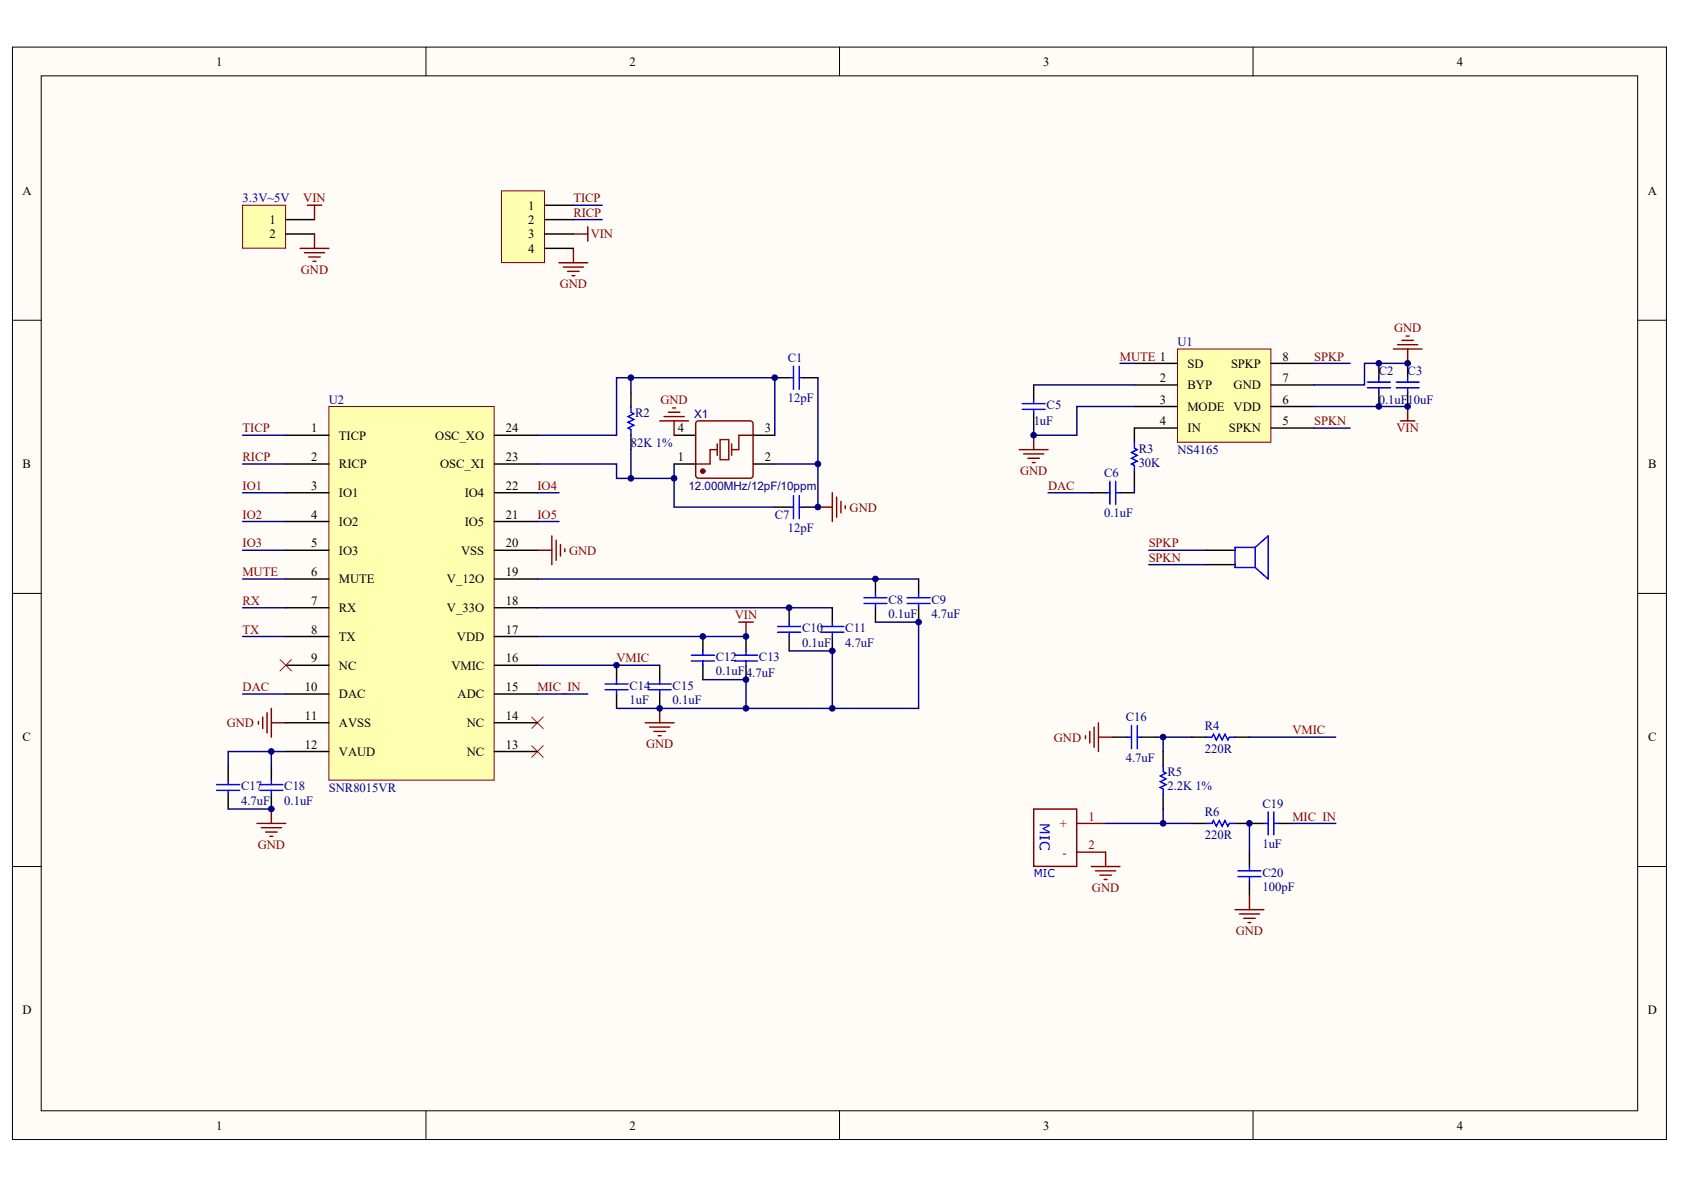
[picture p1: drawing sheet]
<svg xmlns="http://www.w3.org/2000/svg" width="297mm" height="210mm" viewBox="0 0 297 210" stroke-linecap="round" stroke-linejoin="round" font-family="sans-serif">
<g fill="#fffcf8" stroke="#000" stroke-width=".18">
<path d="M2.2 8.3h291.7v192.7h-291.7z"/>
<path d="M7.3 13.4h281.6v182.5h-281.6z"/>
</g>
<path d="M75.1 8.3v5.1M148.1 8.3v5.1M221 8.3v5.1M2.2 56.5h5.1M288.9 56.5h5.1M2.2 104.7h5.1M288.9 104.7h5.1M2.2 152.8h5.1M288.9 152.8h5.1M75.1 196v5M148.1 196v5M221 196v5" fill="none" stroke="#000" stroke-width=".18"/>
<g fill="none" stroke="#800000" stroke-width=".25">
<path d="M116.4 74.2h5M117.1 73.5h3.6M117.9 72.7h2M118.6 72h.6M118.9 74.2v2.6M94.8 97.1h2.5M97.3 94.5v5.1M98.1 95.3v3.5M98.9 96v2.1M99.6 96.8v.5M144.3 89.5h2.5M146.8 86.9v5.1"/>
<path d="M147.6 87.7v3.5M148.3 88.4v2.1M149.1 89.2v.5M45.6 127.2v.5M46.3 126.5v2M47.1 125.7v3.6M47.9 125v5M47.9 127.5h2.5M113.8 127.5h5.1M114.6 128.3h3.5M115.4 129h2M116.1 129.8h.5"/>
<path d="M116.4 125v2.5M45.3 145.2h5.1M46.1 146h3.5M46.8 146.8h2.1M47.6 147.5h.5M47.9 142.7v2.5"/>
</g>
<g fill="none" stroke="#000" stroke-width=".25">
<path d="M111.3 69.2v2.5M111.3 76.8v2.5M118.9 76.8h3.8M132.9 76.8h3.8M136.7 66.6h2.5M141.7 66.6h2.6M118.9 81.8h3.8M132.9 81.8h3.8M136.7 89.5h2.5M141.7 89.5h2.6M108.8 117.3v2.6M116.4 117.3v2.6"/>
<path d="M124 112.3v2.5M124 117.3v2.6M131.6 112.3v2.5M131.6 117.3v2.6M139.2 107.2v2.5M139.2 112.3v2.5M146.8 107.2v2.5M146.8 112.3v2.5M154.4 102.1v2.6M154.4 107.2v2.5M162 102.1v2.6M162 107.2v2.5"/>
<path d="M40.3 135.1v2.5M47.9 135.1v2.5M108.8 122.4v2.6M116.4 122.4v2.6M40.3 140.2v2.5M47.9 140.2v2.5"/>
</g>
<g fill="none" stroke="#00f" stroke-width=".25">
<path d="M111.3 71.7v1l.5 .3-1 .5 1 .5-1 .5 1 .5-1 .5 .5 .3v1M139.2 66.6h.8M140 64.6v4.1M141 64.6v4.1M141 66.6h.7M139.2 89.5h.8M140 87.4v4.1M141 87.4v4.1M141 89.5h.7M108.8 119.9v.7M116.4 119.9v.7M121.9 115.6h4.1"/>
<path d="M121.9 116.6h4.1M124 114.8v.8M124 116.6v.7M129.6 115.6h4M129.6 116.6h4M131.6 114.8v.8M131.6 116.6v.7M137.2 110.5h4M137.2 111.5h4M139.2 109.7v.8M139.2 111.5v.8M144.8 110.5h4"/>
<path d="M144.8 111.5h4M146.8 109.7v.8M146.8 111.5v.8M152.4 105.4h4.1M152.4 106.4h4.1M154.4 104.7v.7M154.4 106.4v.8M160 105.4h4.1M160 106.4h4.1M162 104.7v.7M162 106.4v.8M38.2 138.4h4.1"/>
<path d="M38.2 139.4h4.1M40.3 137.6v.8M40.3 139.4v.8M45.8 138.4h4.1M45.8 139.4h4.1M47.9 137.6v.8M47.9 139.4v.8M106.7 120.6h4.1M106.7 121.7h4.1M108.8 121.7v.7M114.3 120.6h4.1M114.3 121.7h4.1"/>
<path d="M116.4 121.7v.7"/>
</g>
<g fill="none" stroke="#000080" stroke-width=".25">
<path d="M111.3 66.6v2.6M111.3 79.3v5.1M144.3 66.6v22.9M118.9 84.4v5.1h17.8M136.7 81.8h7.6M94.8 117.3h21.6M94.8 112.3h36.8M94.8 107.2h52M94.8 102.1h67.2M124 119.9h7.6v5.1M154.4 109.7h7.6v15.3h-15.2M47.9 132.6v2.5"/>
<path d="M50.4 132.6h-10.1v2.5M40.3 142.7h7.6"/>
</g>
<path d="M93.8 131.5l2 2.1M93.8 126.5l2 2M95.8 131.5l-2 2.1M95.8 126.5l-2 2" fill="none" stroke="#f00" stroke-width=".18"/>
<path d="M122.8 74.5l.4-.3 9.4 .1 .2 .4v9.4l-.5 .3-9.3-.1-.3-.5zM126.5 79.3h-1.3v2.5h-2.5M132.9 76.8h-2.6v2.5h-1.2" fill="none" stroke="#800" stroke-width=".25"/>
<circle cx="124" cy="83.1" r=".37" fill="#800" stroke="#800" stroke-width=".25"/>
<path d="M126.5 78.3v2M127 77.5h1.5v3.6h-1.5zM129.1 78.3v2" fill="none" stroke="#810" stroke-width=".25"/>
<path d="M207.7 61.6h16.5v16.4h-16.5z" fill="#ffffb0" stroke="#800000" stroke-width=".18"/>
<g fill="none" stroke="#000" stroke-width=".25">
<path d="M182.3 67.9v2.5M182.3 73v2.5M200.1 64.1h7.6M200.1 67.9h7.6M200.1 71.7h7.6M207.7 75.5h-7.6v2.5M224.2 64.1h7.6M224.2 67.9h7.6M224.2 71.7h7.6M224.2 75.5h7.6M243.2 64.1v2.5M243.2 69.2v2.5"/>
<path d="M248.3 64.1v2.5M248.3 69.2v2.5M192.5 86.9h2.5M197.6 86.9h2.5M200.1 83.1v2.5M212.8 97.1h5.1M212.8 99.6h5.1M196.3 130h2.5M201.4 130h2.5M205.2 132.6v2.5M210.2 130h2.6M217.9 130h2.5"/>
<path d="M205.2 140.2v2.5M210.2 145.2h2.6M217.9 145.2h5M220.4 150.3v2.5M220.4 155.4v2.5M225.5 145.2h2.5"/>
</g>
<g fill="none" stroke="#00f" stroke-width=".25">
<path d="M180.3 71.2h4.1M180.3 72.2h4.1M182.3 70.4v.8M182.3 72.2v.8M200.1 78v1.1l.5 .2-1 .5 1 .5-1 .5 1 .5-1 .5 .5 .3v1M241.2 67.4h4.1M241.2 68.4h4.1M243.2 66.6v.8M243.2 68.4v.8M246.3 67.4h4M246.3 68.4h4M248.3 66.6v.8"/>
<path d="M248.3 68.4v.8M195 86.9h.8M195.8 84.9v4M196.8 84.9v4M196.8 86.9h.8M221.4 96.6l2.3-2.1v7.6l-2.3-2M221.4 96.6v3.5M221.4 96.6h-3.5v3.5h3.5M198.8 130h.8M199.6 128v4.1M200.6 128v4.1M200.6 130h.8"/>
<path d="M205.2 135.1v1l.5 .3-1 .5 1 .5-1 .5 1 .5-1 .5 .5 .3v1M212.8 130h1l.2-.5 .6 1 .5-1 .5 1 .5-1 .5 1 .2-.5h1.1M212.8 145.2h1l.2-.5 .6 1 .5-1 .5 1 .5-1 .5 1 .2-.5h1.1M218.4 153.6h4M218.4 154.6h4M220.4 152.8v.8M220.4 154.6v.8M222.9 145.2h.8M223.7 143.2v4.1M224.7 143.2v4.1M224.7 145.2h.8"/>
</g>
<g fill="none" stroke="#800000" stroke-width=".25">
<path d="M98.6 46.3h5.1M99.4 47.1h3.5M100.1 47.9h2.1M100.9 48.6h.5M101.1 43.8v2.5M248 59.3h.6M179.8 79.3h5.1M182.3 76.8v2.5M245.8 61.6h5M246.5 60.8h3.6M247.3 60h2M248.3 61.6v2.5"/>
<path d="M180.6 80.1h3.5M181.3 80.8h2M182.1 81.6h.5M191.5 129.8v.5M192.2 129v2M193 128.3v3.5M193.7 127.5v5.1M193.7 130h2.6M192.5 152.8h5.1M193.2 153.6h3.6M194 154.4h2M194.8 155.1h.5"/>
<path d="M195 150.3v2.5M220.4 157.9v2.6M217.9 160.5h5M218.6 161.2h3.6M219.4 162h2M220.1 162.7h.5"/>
</g>
<g fill="none" stroke="#000080" stroke-width=".25">
<path d="M42.8 76.8h7.6M182.3 67.9h17.8M197.6 64.1h2.5M200.1 71.7h-10.2v5.1h-7.6v-1.3M231.8 71.7h16.5M231.8 64.1h6.3M231.8 75.5h6.3M248.3 64.1h-7.6v3.8h-8.9M42.8 86.9h7.6M42.8 97.1h7.6M42.8 81.8h7.6M42.8 92h7.6"/>
<path d="M94.8 86.9h3.8M94.8 92h3.8M184.9 86.9h7.6M200.1 85.6v1.3M202.6 97.1h10.2M202.6 99.6h10.2M42.8 102.1h7.6M42.8 107.2h7.6M42.8 112.3h7.6M139.2 114.8h7.6v10.2h-38M42.8 122.4h7.6M94.8 122.4h8.9"/>
<path d="M203.9 130h6.3M205.2 130v2.6M220.4 130h15.2M195 145.2h15.2M205.2 142.7v2.5M220.4 145.2v5.1M228 145.2h7.6"/>
</g>
<path d="M182.3 142.7h7.6v10.1h-7.6z" fill="none" stroke="#600" stroke-width=".25"/>
<path d="M189.9 145.2h5.1M189.9 150.3h5.1" fill="none" stroke="#800" stroke-width=".25"/>
<path d="M58 71.7h29.2v65.9h-29.2z" fill="#ffffb0" stroke="#800000" stroke-width=".18"/>
<g fill="none" stroke="#000" stroke-width=".25">
<path d="M50.4 76.8h7.6M87.2 76.8h7.6M50.4 81.8h7.6M50.4 86.9h7.6M50.4 92h7.6M50.4 97.1h7.6M87.2 81.8h7.6M87.2 86.9h7.6M87.2 92h7.6M87.2 97.1h7.6M50.4 102.1h7.6M50.4 107.2h7.6"/>
<path d="M50.4 112.3h7.6M50.4 117.3h7.6M87.2 102.1h7.6M87.2 107.2h7.6M87.2 112.3h7.6M87.2 117.3h7.6M50.4 122.4h7.6M50.4 127.5h7.6M50.4 132.6h7.6M87.2 122.4h7.6M87.2 127.5h7.6M87.2 132.6h7.6"/>
</g>
<path d="M94.8 76.8h14v-10.2h27.9v10.2M94.8 81.8h14v2.6h10.1v-2.6" fill="none" stroke="#000080" stroke-width=".25"/>
<path d="M42.8 36.2h7.6v7.6h-7.6z" fill="#ffffb0" stroke="#800000" stroke-width=".18"/>
<path d="M50.4 38.7h5.1M50.4 41.3h5.1" fill="none" stroke="#000" stroke-width=".25"/>
<path d="M54.2 36.2h2.5M55.5 36.2v2.5M52.9 43.8h5.1M53.7 44.6h3.6M54.5 45.3h2M55.2 46.1h.5M55.5 41.3v2.5M247 74.2h2.6M248.3 71.7v2.5" fill="none" stroke="#800000" stroke-width=".25"/>
<path d="M88.5 33.7h7.5v12.6h-7.5z" fill="#ffffb0" stroke="#800000" stroke-width=".18"/>
<path d="M96.1 36.2h5M96.1 38.7h5M96.1 41.3h5M96.1 43.8h5" fill="none" stroke="#000" stroke-width=".25"/>
<path d="M101.1 36.2h5.1M101.1 38.7h5.1" fill="none" stroke="#000080" stroke-width=".25"/>
<path d="M49.4 116.3l2 2.1M51.4 116.3l-2 2.1" fill="none" stroke="#f00" stroke-width=".18"/>
<path d="M101.1 41.3h2.6M103.7 40v2.5M130.3 109.7h2.6M131.6 109.7v2.6" fill="none" stroke="#800000" stroke-width=".25"/>
<g fill="#000080" stroke="#000080" stroke-width=".18">
<circle cx="47.9" cy="142.7" r=".49"/>
<circle cx="47.9" cy="132.5" r=".49"/>
<circle cx="108.7" cy="117.3" r=".49"/>
<circle cx="111.3" cy="84.4" r=".49"/>
<circle cx="111.3" cy="66.6" r=".49"/>
<circle cx="116.4" cy="124.9" r=".49"/>
<circle cx="118.9" cy="84.4" r=".49"/>
<circle cx="124" cy="112.3" r=".49"/>
<circle cx="131.6" cy="124.9" r=".49"/>
<circle cx="131.6" cy="119.9" r=".49"/>
<circle cx="131.6" cy="112.3" r=".49"/>
<circle cx="136.7" cy="66.6" r=".49"/>
<circle cx="139.2" cy="107.2" r=".49"/>
<circle cx="144.3" cy="89.4" r=".49"/>
<circle cx="144.3" cy="81.8" r=".49"/>
<circle cx="146.8" cy="124.9" r=".49"/>
<circle cx="146.8" cy="114.8" r=".49"/>
<circle cx="154.4" cy="102.1" r=".49"/>
<circle cx="162" cy="109.7" r=".49"/>
<circle cx="182.3" cy="76.8" r=".49"/>
<circle cx="205.2" cy="145.2" r=".49"/>
<circle cx="205.2" cy="130" r=".49"/>
<circle cx="220.4" cy="145.2" r=".49"/>
<circle cx="243.2" cy="71.7" r=".49"/>
<circle cx="243.2" cy="64.1" r=".49"/>
<circle cx="248.3" cy="71.7" r=".49"/>
<circle cx="248.3" cy="64.1" r=".49"/>
</g>
<text font-size="2.4" fill="#00f" x="183.4" y="145.2" transform="rotate(90 183.4 145.2)">MIC</text>
<g font-size="2.2">
<text x="38.1" y="11.6">1</text>
<text x="111.1" y="11.6">2</text>
<text x="184" y="11.6">3</text>
<text x="256.9" y="11.6">4</text>
<text x="3.9" y="34.4">A</text>
<text x="290.6" y="34.4">A</text>
<text x="47.5" y="39.5">1</text>
<text x="93.2" y="37">1</text>
<text x="93.2" y="39.5">2</text>
<text x="47.5" y="42">2</text>
<text x="93.2" y="42">3</text>
<text x="93.2" y="44.6">4</text>
<text x="209.5" y="64.9">SD</text>
<text x="217.1" y="64.9">SPKP</text>
<text x="226.2" y="63.6">8</text>
<text x="204.6" y="67.4">2</text>
<text x="204.6" y="71.2">3</text>
<text x="209.5" y="68.7">BYP</text>
<text x="217.6" y="68.7">GND</text>
<text x="226.2" y="71.2">6</text>
<text x="226.2" y="67.4">7</text>
<text x="54.9" y="76.3">1</text>
<text x="59.8" y="77.5">TICP</text>
<text x="76.8" y="77.5">OSC_XO</text>
<text x="89.2" y="76.3">24</text>
<text x="119.6" y="76.3">4</text>
<text x="134.9" y="76.3">3</text>
<text x="204.6" y="75">4</text>
<text x="209.5" y="72.5">MODE</text>
<text x="209.5" y="76.3">IN</text>
<text x="216.8" y="76.3">SPKN</text>
<text x="217.6" y="72.5">VDD</text>
<text x="226.2" y="75">5</text>
<text x="4" y="82.6">B</text>
<text x="54.9" y="81.3">2</text>
<text x="59.8" y="82.6">RICP</text>
<text x="77.6" y="82.6">OSC_XI</text>
<text x="89.2" y="81.3">23</text>
<text x="119.6" y="81.3">1</text>
<text x="134.9" y="81.3">2</text>
<text x="290.7" y="82.6">B</text>
<text x="54.9" y="86.4">3</text>
<text x="59.8" y="87.7">IO1</text>
<text x="82" y="87.7">IO4</text>
<text x="89.2" y="86.4">22</text>
<text x="54.9" y="91.5">4</text>
<text x="59.8" y="92.8">IO2</text>
<text x="82" y="92.8">IO5</text>
<text x="89.2" y="91.5">21</text>
<text x="54.9" y="96.6">5</text>
<text x="54.9" y="101.6">6</text>
<text x="59.8" y="97.8">IO3</text>
<text x="81.4" y="97.8">VSS</text>
<text x="89.2" y="101.6">19</text>
<text x="89.2" y="96.6">20</text>
<text x="54.9" y="106.7">7</text>
<text x="59.8" y="102.9">MUTE</text>
<text x="59.8" y="108">RX</text>
<text x="78.8" y="108">V_33O</text>
<text x="78.8" y="102.9">V_12O</text>
<text x="89.2" y="106.7">18</text>
<text x="54.9" y="111.8">8</text>
<text x="59.8" y="113">TX</text>
<text x="80.6" y="113">VDD</text>
<text x="89.2" y="111.8">17</text>
<text x="54.9" y="116.9">9</text>
<text x="59.8" y="118.1">NC</text>
<text x="79.6" y="118.1">VMIC</text>
<text x="89.2" y="116.9">16</text>
<text x="53.7" y="121.9">10</text>
<text x="59.8" y="123.2">DAC</text>
<text x="80.7" y="123.2">ADC</text>
<text x="89.2" y="121.9">15</text>
<text x="4" y="130.7">C</text>
<text x="53.7" y="127">11</text>
<text x="59.8" y="128.3">AVSS</text>
<text x="82.3" y="128.3">NC</text>
<text x="89.2" y="127">14</text>
<text x="290.7" y="130.7">C</text>
<text x="53.7" y="132.1">12</text>
<text x="59.8" y="133.3">VAUD</text>
<text x="82.3" y="133.3">NC</text>
<text x="89.2" y="132.1">13</text>
<text x="3.9" y="178.9">D</text>
<text x="290.6" y="178.9">D</text>
<text x="38.1" y="199.2">1</text>
<text x="111.1" y="199.2">2</text>
<text x="184" y="199.2">3</text>
<text x="256.9" y="199.2">4</text>
</g>
<g font-size="2.2" fill="#000080">
<text x="42.8" y="35.7">3.3V~5V</text>
<text x="138.9" y="63.9">C1</text>
<text x="207.7" y="61.1">U1</text>
<text x="58" y="71.2">U2</text>
<text x="138.9" y="71">12pF</text>
<text x="243.2" y="71.2">0.1uF10uF</text>
<text x="243.2" y="66.1">C2</text>
<text x="248.3" y="66.1">C3</text>
<text x="112.1" y="73.5">R2</text>
<text x="182.3" y="75">1uF</text>
<text x="184.6" y="72.2">C5</text>
<text x="111.3" y="78.8">82K 1%</text>
<text x="200.9" y="82.4">30K</text>
<text x="200.9" y="79.8">R3</text>
<text x="207.7" y="80.1">NS4165</text>
<text x="194.8" y="84.1">C6</text>
<text x="136.7" y="91.5">C7</text>
<text x="138.9" y="93.8">12pF</text>
<text x="194.8" y="91.2">0.1uF</text>
<text x="156.7" y="106.5">C8</text>
<text x="164.3" y="106.5">C9</text>
<text x="141.5" y="111.5">C10</text>
<text x="149.1" y="111.5">C11</text>
<text x="156.7" y="109">0.1uF</text>
<text x="164.3" y="109">4.7uF</text>
<text x="126.3" y="119.1">0.1uF4.7uF</text>
<text x="126.3" y="116.6">C12</text>
<text x="133.9" y="116.6">C13</text>
<text x="141.5" y="114.1">0.1uF</text>
<text x="149.1" y="114.1">4.7uF</text>
<text x="111" y="124.2">1uF</text>
<text x="111" y="121.7">C14</text>
<text x="118.6" y="124.2">0.1uF</text>
<text x="118.6" y="121.7">C15</text>
<text x="198.6" y="127.2">C16</text>
<text x="212.5" y="128.8">R4</text>
<text x="198.6" y="134.3">4.7uF</text>
<text x="205.9" y="136.9">R5</text>
<text x="212.5" y="132.8">220R</text>
<text x="42.5" y="142">4.7uF</text>
<text x="42.5" y="139.4">C17</text>
<text x="50.1" y="142">0.1uF</text>
<text x="50.1" y="139.4">C18</text>
<text x="58" y="139.7">SNR8015VR</text>
<text x="205.9" y="139.4">2.2K 1%</text>
<text x="212.5" y="144">R6</text>
<text x="222.7" y="142.5">C19</text>
<text x="212.5" y="148">220R</text>
<text x="222.7" y="149.6">1uF</text>
<text x="222.7" y="154.6">C20</text>
<text x="222.7" y="157.2">100pF</text>
</g>
<g font-size="2.2" fill="#800000">
<text x="53.5" y="35.7">VIN</text>
<text x="101.1" y="35.7">TICP</text>
<text x="101.1" y="38.2">RICP</text>
<text x="104.2" y="42">VIN</text>
<text x="53.1" y="48.3">GND</text>
<text x="98.7" y="50.9">GND</text>
<text x="245.9" y="58.5">GND</text>
<text x="197.6" y="63.6">MUTE 1</text>
<text x="231.8" y="63.6">SPKP</text>
<text x="116.5" y="71.2">GND</text>
<text x="42.8" y="76.3">TICP</text>
<text x="231.8" y="75">SPKN</text>
<text x="246.3" y="76.2">VIN</text>
<text x="42.8" y="81.3">RICP</text>
<text x="179.9" y="83.8">GND</text>
<text x="42.8" y="86.4">IO1</text>
<text x="94.8" y="86.4">IO4</text>
<text x="184.9" y="86.4">DAC</text>
<text x="42.8" y="91.5">IO2</text>
<text x="94.8" y="91.5">IO5</text>
<text x="149.9" y="90.2">GND</text>
<text x="42.8" y="96.6">IO3</text>
<text x="42.8" y="101.6">MUTE</text>
<text x="100.4" y="97.8">GND</text>
<text x="202.6" y="96.6">SPKP</text>
<text x="202.6" y="99.1">SPKN</text>
<text x="42.8" y="106.7">RX</text>
<text x="42.8" y="111.8">TX</text>
<text x="129.6" y="109.2">VIN</text>
<text x="108.8" y="116.9">VMIC</text>
<text x="42.8" y="121.9">DAC</text>
<text x="94.8" y="121.9">MIC_IN</text>
<text x="40" y="128.3">GND</text>
<text x="185.9" y="130.8">GND</text>
<text x="228" y="129.5">VMIC</text>
<text x="114" y="132">GND</text>
<text x="45.5" y="149.8">GND</text>
<text x="228" y="144.7">MIC_IN</text>
<text x="192.6" y="157.4">GND</text>
<text x="218" y="165">GND</text>
</g>
<g font-size="2.2" fill="#800">
<text x="186.9" y="146">+</text>
<text x="192" y="144.7">1</text>
<text x="192" y="149.8">2</text>
<text x="187.4" y="151.1">-</text>
</g>
<g font-size="2.1" fill="#000080">
<text x="122.5" y="73.8">X1</text>
<text x="121.4" y="86.5">12.000MHz/12pF/10ppm</text>
</g>
<text font-size="1.9" fill="#00f" x="182.3" y="154.8">MIC</text>
</svg>
